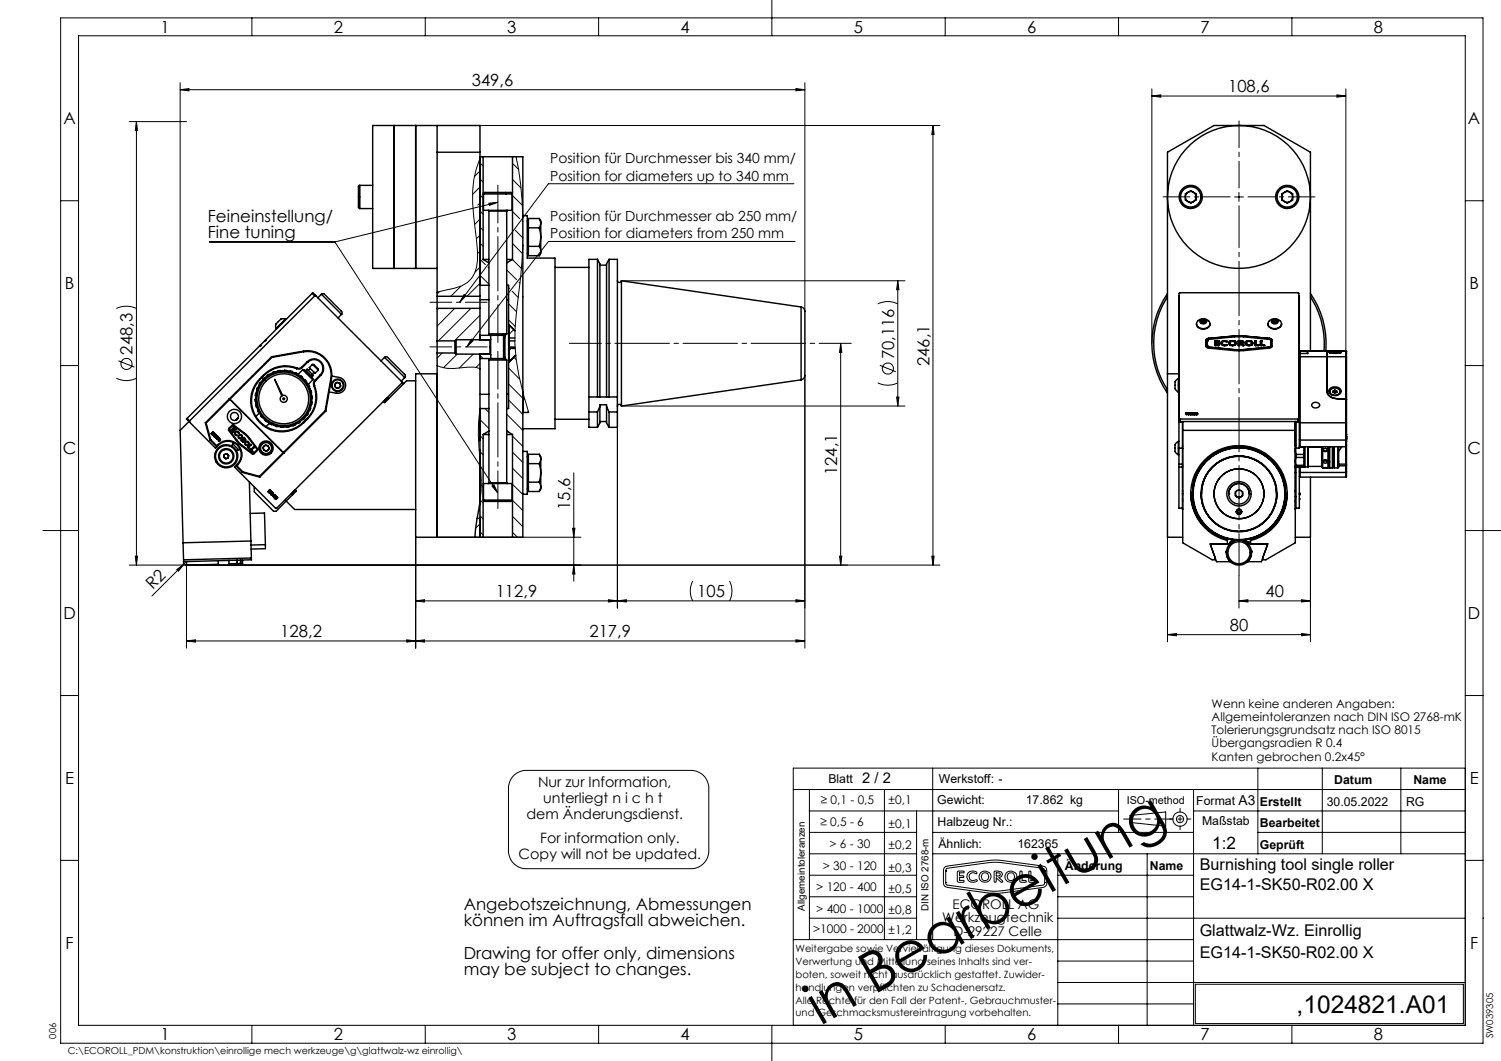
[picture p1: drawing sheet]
<svg xmlns="http://www.w3.org/2000/svg" width="420mm" height="297mm" viewBox="0 0 420 297" stroke-linecap="round" stroke-linejoin="round" font-family="sans-serif">
<g fill="none" stroke="#000" stroke-width=".28">
<path d="M17 5h398v287h-398zM22 10h388v277h-388zM70.5 5v5M119 5v5M167.5 5v5M216 0v10M264.5 5v5M313 5v5M361.5 5v5M36.2 34h16M38.2 34v124.2M38.2 34l.3 2.5h-.6z"/>
<path d="M50.4 25.1l2.5-.3v.6zM50.4 23.1v97.4M50.4 25.1h174.8M134.3 35.1h128.7M222.7 24.8l2.5 .3-2.5 .3zM225.2 23.1v64.1M261.1 35.1l.3 2.5h-.7zM261.1 35.1v123.1M322.3 26.9l2.5-.3v.6zM322.3 24.9v71.2M322.3 26.9h54.3M374.1 26.6l2.5 .3-2.5 .3z"/>
<path d="M376.6 24.9v75M17 56.2h5M134.3 47.9l-1.6 1.5M134.3 45.6l.9 .9M134.3 50.1l.9 .9M134.3 54.6l.9 .9M134.3 59.1l.9 .9M134.3 56.8l-.6 .6M134.3 52.3l-2.1 2.1M134.5 43.9a29.6 29.6 0 0 0-2 16.5 91.9 91.9 0 0 1 1.1 12.5 7.6 7.6 0 0 1-6.6 7.8l-4.7 1.1M136.8 56.9l2.5-.3-2.4 .9zM139.3 56.6l-45.6 11.1"/>
<path d="M143.4 45.8l1.7 1.6M143.4 50.2l2.4 2.4M143.4 54.7l2.8 2.8M143.4 59.2l2 2M144.4 43.9a86.8 86.8 0 0 1 1.9 16.9M222.1 51.4h-68.6l-24.9 33.2M345.4 55.1h2.5M346.7 53.9v2.5M410 56.2h5M58.6 67.7h35.1M93.7 67.7l45.6 70.3M134.3 63.6l.9 .8"/>
<path d="M134.3 68l.9 .9M134.3 72.6l1.5 1.5M134.3 79.3l-3.6 3.6M134.3 74.8l-1.3 1.3M134.3 70.3l-.7 .7M134.3 65.8l-1 1M134.3 61.3l-1.5 1.5M134.6 77.4l2.2 2.1M136.6 74.8l.2 .2M141.8 75.6l2.7 2.7M143.4 72.6l2.5 2.6M143.4 68.2l2.8 2.8"/>
<path d="M143.4 63.7l.1 .1M144.2 64.5l2.1 2.1M145.2 79l.3 .3M146.1 61.9l.2 .2M146.3 68.6l-1.1 12.6a85.8 85.8 0 0 0-.8 19.1 104 104 0 0 0 3.5 15.2M173.9 78.6h79.3M222.5 67.6h-69l-22.9 29.5M251.2 78.6l.3 2.5h-.6zM251.2 78.6v35.1M32.6 86.4a6.5 6.5 0 0 1 5.6 0M122.8 86.3l-.5 .5M123 81.6l-.7 .7"/>
<path d="M123.7 98.8l-1.4 1.5M127.2 86.3l-4.9 5M127.9 99.1l-3.8 3.8M129 80.1l-2.8 2.8M129.9 82.4l.5 .4-1.8 1.8zM131.8 86.3l-9.1 9.1M131.9 95l.5 .4-1.8 1.7zM132.4 99.1l-3.9 3.9M134.3 88.3l-7.2 7.1M134.3 95l.1 .1M134.3 99.5l.9 .9M142.3 85.1l2.2 2.2"/>
<path d="M142.3 89.5l1.9 1.9M142.3 80.5l.3 .3M143 97.5l-.6 .6M143.3 81.5l1.7 1.8M143.8 100l.6 .6M143.8 92.2l-1.4 1.4M235.2 96.1l.3 2.5h-.6zM235.2 96.1v62.1M245.6 85.1a6.2 6.2 0 0 1 5.6 0M17 102.3h5M32.6 105.9a6.2 6.2 0 0 0 5.6 0M33.2 101l4.4 1.8"/>
<path d="M64.9 112.3v.1M84.9 117.5l-1 .7M122.3 102.3a10.8 10.8 0 0 0 6.6 .7 8.6 8.6 0 0 1 5.4 .3M134.3 114.4a54.4 54.4 0 0 0 0 14.1 52.3 52.3 0 0 1 0 12.1M134.3 117.4l2.5 2.5M134.3 119.7l-.5 .5M134.3 115.2l-.1 .1M134.3 101.7l-1.1 1.1M135.7 114.4l1.1 1.1M141.8 116l4.5 4.5M142.3 103l3.1 3.1M142.3 107.5l4 4"/>
<path d="M142.3 112l4 4M146.8 111.7l-.5 .5M147.8 115.1l-.3 .4M172.8 111.1v59.1M173.9 113.7h79.3M225.2 105.1v76.3M245.6 107.2a6.2 6.2 0 0 0 5.6 0M246.2 102.3l4.4 1.8M250.9 111.2h.6l-.3 2.5zM410 102.3h5M61.2 123l.5-.1a.44 .44 0 0 1-.1 .5 .44 .44 0 0 1-.5 .1M134.3 122l.9 .8"/>
<path d="M134.3 126.4l.9 .9M134.4 140l.8 .8M134.7 135.8l.5 .5M137.7 136.1l.5-.4 1.1 2.3zM141.8 120.5l.5 .4M143.4 131.1l2.9 2.8M143.4 122.1l2.9 2.9M143.4 126.6l2.9 2.9M143.4 135.6l2.9 2.8M160.5 132.4v30.3M12 148.5h10M37.9 155.7h.6l-.3 2.5z"/>
<path d="M49.5 159.5l2-1.6-1.6 2zM51.5 157.9l-9 8.9M52.2 158.2v23.2M52.2 157.2l-.7 .7M116.3 150.4v31M122.3 150.4h40.3M134.3 144.4l.9 .9M134.3 148.9l.9 .9M134.3 146.6l-1.2 1.2M143.4 149l1.4 1.4M143.4 140l2.9 2.9M143.4 144.5l2.9 2.9"/>
<path d="M160.2 147.9h.7l-.4 2.5zM160.5 158.2l.4 2.5h-.7zM234.9 155.7h.6l-.3 2.5zM260.7 155.7h.7l-.3 2.5zM263 158.2h-226.8M326.7 150.4v29.3M366.7 150.4v29.3M410 148.5h10M52.2 179.4l2.5-.3v.6zM52.2 179.4h173M113.8 179.1l2.5 .3-2.5 .3zM116.3 179.4l2.5-.3v.6z"/>
<path d="M116.3 168.2l2.5-.3v.6zM170.3 167.9l2.5 .3-2.5 .3zM172.8 168.2l2.5-.3v.6zM193.8 162.7a6.1 6.1 0 0 0 0 5.5M204.2 162.7a6.1 6.1 0 0 1 0 5.5M222.7 179.1l2.5 .3-2.5 .3zM222.7 167.9l2.5 .3-2.5 .3zM225.2 168.2h-108.9M326.7 177.7l2.5-.4v.7zM326.7 177.7h40M346.7 168.2l2.5-.3v.6zM346.7 161.1v9.1"/>
<path d="M346.7 168.2h20M364.2 177.3l2.5 .4-2.5 .3zM364.2 167.9l2.5 .3-2.5 .3zM17 194.7h5M410 194.7h5M143.8 217.1l1.9-1.2 1.3-.3h46.3a5 5 0 0 1 5 5.1v17.5a5 5 0 0 1-5 5h-46a5 5 0 0 1-5-5v-17.9l.4-1.6zM261 215v48M352 215v24M370 215v24M392 215v24M410 215h-188v72M222 221h188"/>
<path d="M226.4 227h86.6M226.5 221v42M226.5 233h30M226.5 239h30M247.5 221v42M256.5 227v36M261 233h73M261 239h149.1M296 239v48M313 221v12M316.2 228.3l10-1v4l-10-1.1zM321 239v48"/>
<path d="M334 227h75.9M334 221v66M352 233h58.1M17 240.8h5M226.5 257h30M226.5 245h30M226.5 251h30M264.2 242.8l.9-.4 13.3-1.7 13.4 1.7 .7 .3 .3 .4 .1 3.9a1.21 1.21 0 0 1-1.1 1.4l-13.4 1.7-13.3-1.7-.7-.3-.3-.4-.1-3.9zM264.6 243.8a.63 .63 0 0 1 .7-.8l13.1-1.6 13.3 1.6a.63 .63 0 0 1 .6 .8M264.6 247l.2 .6 .5 .2 13.1 1.7 13.6-1.7 .3-.8M264.6 243.8h.1M264.6 247h.1"/>
<path d="M264.6 243.8v3.2M268 243.9h1.8l-.1 .4h-1.2v.8h.9l.3 .3-.1 .2h-1.1v.8h1l.3 .2-.1 .3-1.8-.1zM271.2 244.1a1.37 1.37 0 0 1 2.2 .3l-.2 .2a1.29 1.29 0 0 0-2.1 .8l.3 .8a1.61 1.61 0 0 0 1.9 .1l.2 .2a1.8 1.8 0 0 1-2.5 0l-.5-1 .3-1zM274.4 244.3l.6-.4 .8-.1 1.1 .5a1.67 1.67 0 0 1-.8 2.6 1.67 1.67 0 0 1-2.2-1.7zM278.2 243.9l1.1-.1 .9 .3 .3 .6-.3 .7-.7 .2 1 1v.3h-.5l-1.2-1.2-.1 1.2h-.5zM278.8 244.3l.9 .1 .2 .4-.1 .2-1 .2zM285.5 243.9l.2-.1 .3 .3v2.3h.9l.3 .3-.1 .2-1.7-.1zM288 243.9l.2-.1 .3 .3v2.3h.9l.2 .2v.3l-1.7-.1zM292.3 247h.1M292.3 243.8h.1M292.3 243.8v3.2M296 257h114"/>
<path d="M296 245h38M296 251h38M410 240.8h5M415 257h.1M222 263h112M296 269h38M296 275h114M334.5 275.5h75v11h-75zM70.5 287v5M119 287v5M167.5 287v5M216 287v10"/>
<path d="M264.5 287v5M296 281h38M313 287v5M361.5 287v5"/>
<circle cx="35.4" cy="101.9" r="1.56"/>
<circle cx="248.4" cy="103.2" r="1.56"/>
<circle cx="330.2" cy="229.3" r="1.01"/>
<circle cx="330.2" cy="229.3" r="2"/>
<circle cx="275.6" cy="245.4" r="1.11"/>
<circle cx="282.9" cy="245.4" r="1.11"/>
<circle cx="282.9" cy="245.4" r="1.67"/>
</g>
<path d="M136.3 84.6h-16M136.3 97.1h-16" fill="none" stroke="#000" stroke-width=".28" stroke-dasharray="15.2 1.3 1.3 1.3" stroke-dashoffset="9.1"/>
<path d="M139.3 51.9v44M139.3 142.4v-44" fill="none" stroke="#000" stroke-width=".28" stroke-dasharray="15.2 1.3 1.3 1.3" stroke-dashoffset="4.7"/>
<path d="M344.2 55.1h-18.7M346.7 52.6v-18.7M349.2 55.1h18.8" fill="none" stroke="#000" stroke-width=".28" stroke-dasharray="15.2 1.3 1.3 1.3" stroke-dashoffset="7.8"/>
<path d="M346.7 57.6v103.5" fill="none" stroke="#000" stroke-width=".28" stroke-dasharray="15.2 1.3 1.3 1.3" stroke-dashoffset="3.5"/>
<path d="M314.4 229.3h13.6" fill="none" stroke="#000" stroke-width=".28" stroke-dasharray="15.2 1.3 1.3 1.3" stroke-dashoffset="10.3"/>
<path d="M327.2 229.3h6M330.2 232.3v-6" fill="none" stroke="#000" stroke-width=".28" stroke-dasharray="15.2 1.3 1.3 1.3" stroke-dashoffset="14.1"/>
<path d="M238.2 96.1h-78.9" fill="none" stroke="#000" stroke-width=".28" stroke-dasharray="15.2 1.3 1.3 1.3" stroke-dashoffset="6.3"/>
<g fill="#000">
<path d="M49.5 159.5l2-1.6-1.6 2z"/>
<path d="M50.4 25.1l2.5-.3v.6zM222.7 24.8l2.5 .3-2.5 .3z"/>
<path d="M322.3 26.9l2.5-.3v.6zM374.1 26.6l2.5 .3-2.5 .3z"/>
<path d="M136.8 56.9l2.5-.3-2.4 .9zM137.7 136.1l.5-.4 1.1 2.3z"/>
<path d="M131.9 95l.5 .4-1.8 1.7zM129.9 82.4l.5 .4-1.8 1.8z"/>
<path d="M235.2 96.1l.3 2.5h-.6zM234.9 155.7h.6l-.3 2.5z"/>
<path d="M37.9 155.7h.6l-.3 2.5zM38.2 34l.3 2.5h-.6z"/>
<path d="M160.2 147.9h.7l-.4 2.5zM160.5 158.2l.4 2.5h-.7zM261.1 35.1l.3 2.5h-.7zM260.7 155.7h.7l-.3 2.5zM251.2 78.6l.3 2.5h-.6zM250.9 111.2h.6l-.3 2.5z"/>
<path d="M52.2 179.4l2.5-.3v.6zM113.8 179.1l2.5 .3-2.5 .3zM116.3 179.4l2.5-.3v.6zM222.7 179.1l2.5 .3-2.5 .3zM346.7 168.2l2.5-.3v.6zM364.2 167.9l2.5 .3-2.5 .3z"/>
<path d="M170.3 167.9l2.5 .3-2.5 .3zM116.3 168.2l2.5-.3v.6z"/>
<path d="M172.8 168.2l2.5-.3v.6zM222.7 167.9l2.5 .3-2.5 .3z"/>
<path d="M326.7 177.7l2.5-.4v.7zM364.2 177.3l2.5 .4-2.5 .3z"/>
</g>
<g fill="none" stroke="#000" stroke-width=".4">
<path d="M110.3 35.1v40M116.3 35.1v40M122.3 35.1v47.8M100.7 51.9l-.4 .3v5.9l.4 .3M100.7 51.9v6.5M100.7 58.4h3.6M100.7 51.9h3.6M122.3 42.6h12M134.3 43.9h.9M135.2 43.9h8.2M135.2 43.9v28.7M135.3 54.3l.3-.4h7.4l.3 .4"/>
<path d="M135.3 54.3v4.6h8v-4.6M135.3 54.3h8M136.6 58.9l.2 .2M136.8 59.1h5M136.8 59.1v34.3M141.8 59.1v34.3M142 58.9l-.2 .2M143.4 43.9h2.9v106.5h-2.9M143.4 43.9v28.7M331.7 54.3l1.5-.9 1.5 .9v1.7l-1.5 .9-1.5-.9zM358.7 54.3l1.5-.9 1.5 .9v1.7l-1.5 .9-1.5-.9zM122.3 75.1h-18v-40h30v47.8"/>
<path d="M134.3 79.9h2.5M135.2 72.6h1.6M135.2 72.6l1.6 1M141.8 72.6h1.6M141.8 79.9h.5v10.9M143.4 72.6l-1.6 1M146.3 60.4h1.2v11.8h7.8v47.8h-9M147.5 61.9h.3M147.5 70.9h.3M147.8 63.8h3.1M147.8 69h3.1M150.9 63.8l.4 2.6"/>
<path d="M150.9 69l.4 1.3M150.9 61.2l.4 1.3M150.9 61.2l.4 .7v.6M150.9 61.2h-3.1v10.4h3.1M151.3 66.4l-.4 2.6M151.3 62.5l-.4 1.3M151.3 62.5v3.9M151.3 66.4v3.9M151.3 70.3l-.4 1.3M151.3 70.3v.6l-.4 .7M155.3 74.9h9.5M167.2 72.6h-2.4v38.5"/>
<path d="M167.2 72.6v38.5M167.2 72.6a3 3 0 0 1 .7 2.8v35.7M167.9 74.2h1.8M170.4 72.6a2.9 2.9 0 0 0-.7 2.8v35.7M170.4 72.6v38.5M170.4 72.6h2.4v38.5M172.8 78.5a.57 .57 0 0 0 .5 .6 .57 .57 0 0 0 .6-.5M173.9 78.6v35.1M173.9 78.6l50.3 7.3M72.7 96.8h.1M74.1 95.4h.1M76 99.9l.1 .1"/>
<path d="M76 99.9l-18.5 18.5M77.2 92l.1 .1M79.9 89.3l-.3-.1a2.6 2.6 0 0 0-2.5 2l.1 .8M79.9 89.3l-2.7 2.7M79.9 89.3l.1 .1M84.9 98.3a6.7 6.7 0 0 1 7.8 7.8M84.9 98.3l.1 .2M84.9 98.3l-8.9 1.6M85 98.5a6.6 6.6 0 0 1 7.6 7.5M85 98.5l-8.9 1.5M87.3 82.1l.8 .7h.3M88.2 82.7l-37.8 37.8 .8 31.4"/>
<path d="M89.9 82.4l.6-.2 .3 .2 4 4a1.39 1.39 0 0 1 .9 1.3l-.1 .3M89.9 82.4l5.7 5.6M89.9 82.4l-1 1M95.6 88l-1 1M122.3 95.4v3.4M122.3 82.9v3.4M122.3 95.4h5.1M122.3 86.3v9.1M122.3 98.8v51.6M122.3 98.8h5.1M122.3 82.9h12M122.3 86.3h12"/>
<path d="M127.6 95.1l-.3 .4v3.3l.3 .3M127.6 95.1v4M127.6 95.1h9.6M127.6 99.1h9.5M134.3 82.9v3.4M134.3 93.9h2.9M134.3 99.2h2.9M134.3 86.3v8.8M134.3 99.1v51.3M134.3 83.9h2.5M136.8 93.4h5M136.8 93.4l.4 .5"/>
<path d="M137.1 99.1l.2 .2M137.3 94.9l-.2 .2v4M137.3 93.9v6.5M140.9 93.9l.4 .3v5.8l-.3 .4zM141.8 93.4l-.4 .5h-4.2M141.8 83.9h.5M142.3 90.8v10.7M142.3 90.8l1.8 1.8-1.3-1.3h-.4v9.7h.4l1.5-1.5-2 2M142.4 97.5h1.7M142.4 94.6h1.7M142.4 97.2h1.7M142.4 95.4h1.7"/>
<path d="M224.2 85.9a1.53 1.53 0 0 1 1 2.1v16.3a1.57 1.57 0 0 1-1 2M224.2 85.9v20.4M326.7 83.1a24 24 0 0 0 0 26M326.7 82.2a24.4 24.4 0 0 0 0 27.9M329.9 82.8h.1M334.8 90.7a1.98 1.98 0 0 0 1.9 1.5 1.98 1.98 0 0 0 1.9-1.4v-.1M335.4 89.6a2.03 2.03 0 0 1 3.2 1.1 2.02 2.02 0 0 1-1.9 1.3 2.02 2.02 0 0 1-1.9-1.3zM335.8 89.7a.95 .95 0 0 1 1.1-.4 .95 .95 0 0 1 .7 1 .95 .95 0 0 1-1.1 .4 .95 .95 0 0 1-.7-1zM336.1 89.7l.6-.2 .6 .2v.6l-.6 .2-.6-.2zM336.1 90.3l.6-.3 .6 .3M336.7 90l-.6 .2M336.7 90l.6 .2"/>
<path d="M336.7 89.5v.5M337.8 95.4l.1-.3 .3-.1 7.9-.7 9 .7 .5 .4-.1 1.7M337.8 95.4h.1M337.8 96.8l.1 .3M337.8 96.8h.1M337.8 95.4v1.5M337.9 97.1l.3 .1M337.9 97.1h.1M338.2 94.8l-.6 .1-.2 .3v1.8l.5 .4 8.8 .8 8.8-.8 .4-.4 .1-1.6-.2-.5-.6-.1M338.2 94.8l-.6 .2-.2 .4M338.2 97.2l7.2 .7M338.2 97.2h.1"/>
<path d="M340.1 95.4l-.2 .1v1.2h1.2M340.1 95.4l-.2 .1M340.1 95.4h.9M340.1 95.4h.1M340.3 96.6h.7M340.9 96l.1 .2h-.7v.4h.7M340.9 96l.2 .1M340.9 96h.1M341 95.4h.1l-.1 .2h-.7v.4h.6M341 96.6l.1 .1M341 95.4l.1 .1M341 95.4h.1"/>
<path d="M341 96.6h.1M341.8 95.7a1.24 1.24 0 0 1 1.6-.1l-.3 .1a.6 .6 0 0 0-.8 0 .6 .6 0 0 0 0 .8l1.2 .1a1.3 1.3 0 0 1-1.9-.5zM342 96.2l.3 .4 .8-.1M343.1 96.5l.4 .1M343.1 96.5h.1M343.4 95.7v-.1a1.25 1.25 0 0 0-1.8 .6M344.1 95.6a1.64 1.64 0 0 1 1.6 0M344.1 95.6l-.2 .2a.65 .65 0 0 0 .5 .9 .95 .95 0 0 0 1 .1 .95 .95 0 0 0 .5-1l-.2-.2M344.1 95.6l-.3 .5M344.1 95.6h.1M344.2 96.2l.3 .4h.4M344.3 95.7a.6 .6 0 0 1 .9-.1 .6 .6 0 0 1 .1 .9 .61 .61 0 0 1-.8 0 .61 .61 0 0 1-.2-.8z"/>
<path d="M344.9 96.6h.1M345.3 94l-7.1 .8M345.4 97.9l1.3 .1M345.4 97.9h1.3M345.4 97.9h.1M345.5 96.1l-.1 .3-.5 .2M345.7 95.6l.2 .3M345.7 95.6h.1M345.9 96.1l.1 .1M346.7 94h1.4M346.7 94h-1.4M346.7 94h.1"/>
<path d="M346.7 97.9v.1M346.7 95.4l-.2 .1v1.3l.4-.1v-.5l.9 .6 .3-.1-.1-.1M346.7 95.4l-.2 .1M346.7 95.4h.5M346.7 95.4h.1M346.9 96h.3M347.2 95.4l.6 .1 .2 .3-.2 .3-.5 .1M347.2 95.4l.6 .1 .2 .3M347.2 95.4h.1M347.2 96h.1M347.3 96.2l.7 .4M347.3 96.2h.1"/>
<path d="M347.6 95.8h.1M347.6 95.8l-.4 .2M347.6 95.8l-.7-.2v.4h.3M348 97.9l-1.3 .1M348 96.6l.1 .1M348 96.6h.1M348 97.9h.1M348.1 94l7.1 .8M348.7 95.6l-.2 .2a.65 .65 0 0 0 .5 .9 .95 .95 0 0 0 1.1 .1 .95 .95 0 0 0 .4-1l-.2-.2M348.7 95.6a1.64 1.64 0 0 1 1.6 0M348.7 95.6l-.3 .5M348.7 95.6h.1"/>
<path d="M348.8 96.2l.3 .4h.4M349 95.7a.6 .6 0 0 1 .9-.1 .6 .6 0 0 1 0 .9 .61 .61 0 0 1-.8 0 .61 .61 0 0 1-.1-.8zM349.5 96.6h.1M350.2 96.1l-.2 .3-.5 .2M350.3 95.6l.2 .3M350.3 95.6h.1M350.6 96.1v.1M351.3 95.4h.2v1.2h.6M351.3 95.4l-.2 .1v1.2h1.2M351.3 95.4l-.2 .1M351.3 95.4l.2 .1M351.3 95.4h.1"/>
<path d="M351.5 96.6h.6M352.1 96.6l.2 .1M352.1 96.6h.1M352.9 95.4h.2v1.2h.6M352.9 95.4l-.2 .1v1.2h1.2M352.9 95.4l-.2 .1M352.9 95.4l.2 .1M352.9 95.4h.1M353.1 96.6h.6M353.7 96.6l.2 .1M353.7 96.6h.1M354.8 90.7a1.98 1.98 0 0 0 1.9 1.5 1.98 1.98 0 0 0 1.9-1.4v-.1"/>
<path d="M355.1 89.9a2.05 2.05 0 0 1 3.5 .8 2.02 2.02 0 0 1-1.9 1.3 2.02 2.02 0 0 1-1.9-1.3zM355.1 97.2l-7.1 .7M355.1 97.2h.1M355.2 94.8l.6 .2 .2 .4M355.5 97.1l-.4 .1M355.5 97.1h.1M355.6 96.8l-.1 .3M356 89.5a.82 .82 0 0 1 1.2-.2 .82 .82 0 0 1 .2 1.2l-.7 .2a.74 .74 0 0 1-.9-1zM356.1 89.7l.6-.2 .6 .2v.6l-.6 .2-.6-.2zM356.1 90.3l.6-.3 .6 .3M356.7 90l-.6 .2M356.7 90l.6 .2"/>
<path d="M356.7 89.5v.5M363.4 82.8h.2v42.6h-1v-7.4M363.7 98.3h.1M363.7 98.3h2.1M363.7 98.3l.1 26.8-.2-.3M363.8 98.2h.1M363.8 98.2h12.8M363.8 98.2l-.2 .2M365.8 98.3h.1M365.8 98.3v.1M365.8 98.4v.6M365.9 98.3h-.1"/>
<path d="M365.9 98.3h10.7l.2 .2M365.9 98.3v.7h-2.1l-.2 .1M365.9 98.3l-.1 .1M366.7 83.1a23.6 23.6 0 0 1 3.8 15.1M366.7 82.2a24.2 24.2 0 0 1 4.3 16M366.7 98.2v-55.6l-13-7.5h-14l-13 7.5v107.8h4.2M371.3 99.1h.1M371.3 99h.1M371.3 98.2v11.7M371.8 98.6a5.4 5.4 0 0 1 3.5 0 5 5 0 0 1-3.5 0zM372.1 98.8h.1M372.1 98.8a3.9 3.9 0 0 1 2.9 0h-.1"/>
<path d="M373.5 98.7h.6l-.6 .1M373.5 98.7h-.5l.5 .1M373.5 98.7v.1M375 98.8h.1M376.6 98.2l.2 .2v26.4M376.6 98.2v26.9M52.4 117.1l.7 .7v.4l7.2 7.2 .3-.3M57.5 118.4l1.3 4.8M57.5 118.4h.2M57.7 118.4l1.2 4.7M64 119.9l1.3-1 3 2.3 1 .9 2.8 3.5-.1 .5-.9 .9-.4 .1-3-2.2-1.2-1.1-2.5-3.3zM64.2 111.7l15.2 15.1-15.1-15"/>
<path d="M65.1 119.2h.2l3.1 2.3 1.1 1.1 2.4 3.1-1 1.2h-.2l-4.1-3.3-2.5-3.3zM65.4 119.6l.6 .7-.5-.4-.3 .2 .4 .4-.1 .1-.4-.4-.3 .3 .5 .4-.1 .2-.6-.7zM66.5 117.3l-.2 .2M66.7 116.9l-.8 .7M72.6 115.6l-1 1M72.7 106a8.7 8.7 0 0 0 0 12.3 8.7 8.7 0 0 0 12.3 0M72.7 106l.1 .1M72.8 106.1a8.5 8.5 0 0 0 .1 12.1 8.5 8.5 0 0 0 12 0M73.8 104.9l-1.1 1.1M73.8 104.9l.1 .2M73.9 105.1l-1.1 1M75.4 118.5l-1 .9"/>
<path d="M76.1 100l-18.4 18.4M76.9 106.2l2.2 4.5-.3 .1zM83 103.2a8.5 8.5 0 0 0-9.1 1.9M83.1 103a8.7 8.7 0 0 0-9.3 1.9M83.1 103l-.1 .2M84.5 102.7a1.17 1.17 0 0 1-1.4 .3M84.5 102.7l.1 .2M84.6 102.9a1.36 1.36 0 0 1-1.6 .3M84.7 103.5l2.8 2.8M84.7 103.5h.4l1 1 1.4 1.5v.3M84.7 103.5l-1.3 1.3M84.9 117.5l1.2-1.5 .8-1.5 .4-1.7 .1-1.7-.3-1.6-.6-1.6-1-1.4-1.2-1.2-1.2-.8-1.4-.5-1.8-.4-1.7 .1-1.5 .4-1.9 1-1.2 1-1 1.3-.7 1.3-.4 1.7-.1 1.9 .3 1.5 .5 1.5 .9 1.3 1.2 1.2 1.4 1 1.7 .6 1.3 .2h1.7l1.8-.4 1.7-1"/>
<path d="M84.9 118.2l.1 .1M85.8 103.9l-.2 .1M85.9 103.3l1.8 1.8-.4 .3-1.7-1.7zM85.9 117.1l.2 .2M85.9 117.1l-1 1.1M86 101.2a2.69 2.69 0 0 1 3.8 0 2.69 2.69 0 0 1 0 3.9M86 101.2l-1.5 1.5M86 101.2l.1 .2M86.1 117.3l-1.1 1M86.1 101.4a2.49 2.49 0 0 1 3.5 0 2.49 2.49 0 0 1 0 3.5M86.1 101.4l-1.5 1.5M86.8 103.1l-.5 .6"/>
<path d="M87.2 105.3l-.2 .1M87.4 102l-.9 .9 1.6 1.6 .9-.9M87.4 102l1.6 1.6M87.4 102l.4 .1 1.2 1.2v.3M87.5 106.3l-1.3 1.4M87.8 108a8.5 8.5 0 0 1-1.9 9.1M87.9 104.2l-.6 .5M88 107.9a8.7 8.7 0 0 1-1.9 9.4M88 107.9l-.2 .1M88.2 106.4a1.36 1.36 0 0 0-.4 1.6M88.2 106.4l.1 .2M88.3 106.6a1.2 1.2 0 0 0-.3 1.3"/>
<path d="M89.6 104.9l.2 .2M89.6 104.9l-1.4 1.5M89.8 105.1l-1.5 1.5M91 115l.2 .1M91 115l-18.4 18.3M91.2 115.1l-18.5 18.5M92.6 106l-1.6 9M92.6 106l.1 .1M92.7 106.1l-1.5 9M92.9 105.3l2 .4a2.24 2.24 0 0 1 1.8 2.5 2.24 2.24 0 0 1-2.6 1.9l-2-.4M93.6 107.6l.7-.6 .8 .2 .2 .9-.6 .6-.8-.2zM107.6 100l.6-.1 .5 .4 4.6 4.5 .2 .5-.2 .4"/>
<path d="M107.6 100l5.7 5.7M107.6 100l-1 1M107.7 112l.1 .2M108 111.7l.2 .1M108.4 111.3l.3 .4M108.5 111.5l-1 1M112.4 106.9l-24.9-25-35.3 35.4 .7 .7M112.4 106.9v.3l-35 35h-.3l-11.5-11.5 .8-.8M112.4 106.9l.6 .5M113.3 105.7l-1 1M116.3 106.6h-2.6l-6 6.1-.4-.3M122.3 104.6h-6v45.8h18.9"/>
<path d="M134.3 100.4h2.9M134.3 114.4h2.5M134.3 110.4h2.5M136.8 100.8h5M136.8 100.8v34.4M137.2 100.4h3.3a1 1 0 0 1 1.3 .4M137.2 100.4l-.4 .4M141.8 100.8v34.4M141.8 110.4h.5M142.3 101.5v12.9h-.5M146.3 115.5h1.6M155.3 117.4h9.5"/>
<path d="M164.8 111.1v4.2M164.8 115.3v4.3h2.4M164.8 111.1h2.4M164.8 115.3h2.4M167.2 111.1h.7M167.2 115.3v4.3M167.9 113.8l-.7 1.5M167.9 113.8v3.8a2.22 2.22 0 0 1-.7 2M167.9 111.1h1.8M167.9 118h1.8M167.9 113.8v-.5h1.8v.5M169.7 111.1h.7"/>
<path d="M169.7 113.8l.7 1.5M169.7 113.8v3.8a2.15 2.15 0 0 0 .7 2M170.4 115.3v4.3M170.4 111.1h2.4M170.4 115.3h2.4M172.8 115.3v4.3h-2.4M172.8 111.1v4.2M173.9 113.7a.57 .57 0 0 0-.6-.5 .57 .57 0 0 0-.5 .5M224.2 106.3l-50.3 7.4M326.7 104.6h3.2M329.7 106l-.3 .1a2.47 2.47 0 0 0-.4 3.1l.7 .5M329.7 106v3.7"/>
<path d="M329.7 109.7h.2M329.7 106h.2M329.9 117.8h.1M329.9 118.2h1M329.9 117.1l.3 .2M329.9 117.8l.3 .2M330.2 118h33M330.2 117.3h33M330.2 117.3v.7M330.9 118v7.4M330.9 118v33.9l8.3 4.8h.8v-.5l-1.4-4h5.6M331.9 115.6h.1"/>
<path d="M331.9 115.5l.1 .6-.1-.5M332.3 116h.1M332.4 115.9l.1 .1M332.4 115.9l.1 .2M332.4 116l.1 .1M332.4 115.9v.1M332.5 115.5v.3M332.5 115.7h.1M332.5 115.5h.3M332.5 115.5v.1M332.5 115.6v.1M332.5 115.8l.2 .1"/>
<path d="M332.5 116v.1M332.6 115.7l.2 .2M332.6 115.7h.1M332.7 115.9l-.2 .1M332.7 115.9h.1M332.8 115.9l-.3 .2M332.8 115.5v.1M332.9 116h.1M333 115.9l.1 .1M333 115.9l.1 .2M333 116l.1 .1M333 115.9v.1"/>
<path d="M333 115.5v.3h.1M333 115.5h.3M333 115.5v.1M333.1 115.7h.1M333.1 115.6v.1M333.1 116v.1M333.1 115.8l.2 .1M333.1 115.7l.3 .2M333.3 115.9l-.2 .1M333.3 115.9h.1M333.3 115.5v.1M333.4 115.9l-.3 .2"/>
<path d="M333.6 116l.3 .1h-.5M333.6 116h.1M333.7 115.6l.2 .1M333.7 115.5l.2 .2M333.7 115.5l-.2 .2M333.7 115.6l-.2 .1M333.7 115.8l-.3 .3M333.7 115.5v.1M333.7 115.8v.1M333.7 115.9l-.2 .2M333.9 115.7l-.2 .1M333.9 115.7l-.2 .2"/>
<path d="M333.9 115.7h.1M333.9 115.7l-.3 .3M334.1 115.9l.2 .2M334.1 115.9l.2 .1M334.1 115.6l.2 .2M334.1 115.6l.2 .1M334.1 115.6h.3M334.2 115.8l-.2 .1 .3 .2M334.2 115.8l-.2 .2M334.3 116v.1M334.3 115.5l.2 .1-.1 .2M334.3 115.5l-.3 .1 .2 .2"/>
<path d="M334.3 115.6l-.3 .1M334.3 115.6l.2 .1M334.3 115.8l-.2 .1M334.3 115.8l.2 .1M334.3 115.5v.1M334.3 115.7v.1M334.4 115.8l.1 .1-.2 .2M334.4 115.8l.1 .2M334.4 115.6l-.1 .2M334.4 115.6l-.1 .1M334.5 115.9l-.2 .2M334.5 115.9l-.2 .1"/>
<path d="M334.6 116h.1M334.7 115.9v.1M334.7 115.9l.2 .2M334.7 116h.1M334.7 116h.2M334.7 116l.2 .1M334.8 115.8l.2 .1M334.8 115.7v.1M334.9 115.6h.1M334.9 115.5l.2 .1-.1 .2M334.9 115.5l-.2 .1M334.9 115.6h-.2"/>
<path d="M334.9 115.6h-.3M334.9 115.6l.2 .1M334.9 115.5v.1M334.9 116v.1M335 115.8h.1M335 115.6l-.2 .1M335 115.6l-.2 .2M335 115.9l-.1 .1M335 115.9l-.1 .2M335.1 115.8v.1M335.1 115.8h.1M335.1 115.9l-.2 .2"/>
<path d="M362.4 118v33.9l-8.2 4.8h-.9v-.5l1.5-4h-5.6M362.5 118v6.7M362.6 118.2h1M363.2 117.3v.7M363.4 117.8v-35.7l-.2-.2h-33l-.3 .2v43.3M363.4 117.1l-.2 .2M363.4 117.8l-.2 .2M363.4 117.8h.2M363.6 100l.2-.1h12.8l.2 .1M363.6 118.4h13.2M367.1 113.1a1.24 1.24 0 0 1 2.2 .3 1.21 1.21 0 0 1-1.2 .8 1.21 1.21 0 0 1-1.1-.8zM371.3 109.5a2.65 2.65 0 0 0 3 2.2"/>
<path d="M371.3 101.5h.1M371.3 100.6h.1M371.3 109.5a2.71 2.71 0 0 0 3 2.1M372 108.9a1.94 1.94 0 0 1 3.3 .6 1.82 1.82 0 0 1-1.8 1.2 1.82 1.82 0 0 1-1.7-1.4zM372.1 109.6v.1M372.3 109.1a1.61 1.61 0 0 1 2.7 .5 1.56 1.56 0 0 1-1.4 1 1.56 1.56 0 0 1-1.5-.8zM373 109.8l.5 .2 .6-.2M373.1 109.9l.4-.2 .5 .2M373.5 109.2l.6 .2v.4M373.5 109.2l-.5 .2v.4M373.5 109.2v.4M373.5 109.6l-.5 .3"/>
<path d="M373.5 109.6l.5 .3M374.3 111.7l2.5 .1M374.3 111.6v.1M375 109.6v.1M58.8 123.2l1.8 1.9M58.9 123.1l1.7 1.7M58.9 123.1l-.1 .1M59.5 120.8l.2 .1-.6 .6 .5-.6zM59.9 121.1l.3 .4-.8 .2 .7-.2zM60 121.8l.5-.1a.44 .44 0 0 1-.1 .4 .44 .44 0 0 1-.5 .1zM60.3 122.3l.4-.3a.36 .36 0 0 1 0 .5 .36 .36 0 0 1-.4 .1zM60.6 124.8v.3"/>
<path d="M60.9 122.6a.25 .25 0 0 1 .3-.2 .25 .25 0 0 1 .1 .3 .25 .25 0 0 1-.2 .2h-.5h.4zM61 124.5a4 4 0 0 1 5.6 0 4 4 0 0 1 0 5.6M61 124.5l-.4 .3M61 124.5l.1 .1M61.1 124.6a3.8 3.8 0 0 1 5.3 0 3.8 3.8 0 0 1 0 5.3M61.1 124.6l-.5 .5M61.2 123l-.1 .5M62.8 127.2l.6-.2 .6 .5-.1 .7-.7 .2-.6-.4zM65.1 124.2l1.7 1.7M65.1 124.2l-.2 .7M65.4 123.9l-.3 .3M65.8 120.9a.55 .55 0 0 1 .7-.2 .55 .55 0 0 1 .3 .6 .48 .48 0 0 0-.5-.4 .48 .48 0 0 0-.4 .4 .48 .48 0 0 0 .4 .5l-.2 .1a.63 .63 0 0 1-.3-1z"/>
<path d="M66.3 130.4l1.6 1.7M66.3 130.4h-.3l1.8 1.9M66.4 129.9l.2 .2M66.6 130.1l-.3 .3M66.8 125.9l-.7 .2M67.1 125.6l-.3 .3M67.8 132.3l4.9 1.3M67.9 132.1l4.7 1.2M67.9 132.1l-.1 .2M68.2 122.5l.5 .3a.35 .35 0 0 1 0 .5 .35 .35 0 0 1-.5 0l-.2 .6v-.7l-.4 .2-.1-.1zM68.3 122.7l.3 .3-.1 .2-.4-.2zM69.4 125.2l.9-.8-.7 .8 .3 .5z"/>
<path d="M69.8 134.9l.4 16.5M70.1 125.9l.8-.7h.2l-.7 .8 .3 .5zM71.2 136.3v1.4l5.4 5.4h.7l2.8-2.8M72.6 133.3l.1 .3M73.6 125.2l.6-.6 .9 .2 .2 .9-.6 .6-.9-.3zM75.4 137.8l.2 .3 .1-.3-.1-.1 .3-.2 .2 .2h-.4a.25 .25 0 0 1 .1 .3 .25 .25 0 0 1-.3 .1 .25 .25 0 0 1-.1-.3zM75.4 137.1l.2 .1-.6 .5zM76 138.1l.4-.1zM76.9 138.4l-.7 .2 .1 .4 .3-.1-.3-.3 .4-.1-.2 .3M76.9 138.5l-.4 .3M76.9 138.4v.1M77 139.4l.2 .3 .2-.2-.2-.2 .3-.2 .2 .2-.2-.1-.2 .1a.25 .25 0 0 1 .1 .4 .25 .25 0 0 1-.3 0 .25 .25 0 0 1-.1-.3z"/>
<path d="M77 138.7l.2 .1-.5 .5zM78.7 126.1h.1M81.5 138.1l.4 .4M81.9 137.8l.2 .2M82.2 137.4l.2 .2M82.6 137.1l.3 .3-2.8 2.9M82.8 137.3l-1.1 1M133.9 123.3h.4M134.1 125.9h.2M135.2 121.6h1.6M135.2 121.6v28.8M135.3 140l.3 .4h7.4l.3-.4"/>
<path d="M135.3 140v-4.6h8v4.6M135.3 140h8M136.8 135.2l-.2 .2M136.8 135.2h5M136.8 120.6l-1.6 1M141.8 135.2l.2 .2M141.8 121.6h1.6M141.8 120.6l1.6 1M143.4 121.6v28.8M146.3 126.4h1.2v12h-1.2M147.5 127.9h.3M147.5 136.9h.3"/>
<path d="M147.8 129.8h3.1M147.8 135h3.1M150.9 129.8l.4 2.6M150.9 135l.4 1.3M150.9 127.2l.4 1.3M150.9 127.2l.4 .7v.6M150.9 127.2h-3.1v10.4h3.1M151.3 132.4l-.4 2.6M151.3 128.5l-.4 1.3M151.3 128.5v3.9M151.3 132.4v3.9M151.3 136.3l-.4 1.3"/>
<path d="M151.3 136.3v.6l-.4 .7M329.7 123.5l-.3 .2a2.47 2.47 0 0 0-.4 3.1l.7 .5M329.7 123.5v3.8M329.7 127.3h.2M329.7 123.5h.2M329.9 125.4v4.5M329.9 129.9v12.3h1M329.9 125.4h1M329.9 129.9h1M329.9 130.7h1M330.9 125.4v4.5M330.9 130.4h.1"/>
<path d="M330.9 129.9v12.7M330.9 138.1h.1M330.9 138.2h.1M330.9 138.5h.1M330.9 139.7h.1M330.9 137.4h.1M330.9 125.5h.1M330.9 124.8h.1M330.9 120.5h31.5M333.2 138.1a13.4 13.4 0 0 0 10.2 13M333.7 138.2a13 13 0 0 1 13-13.2 13 13 0 0 1 13 13.2M336.1 138.2a10.6 10.6 0 0 0 10.6 10.6 10.6 10.6 0 0 0 10.6-10.6"/>
<path d="M336.2 138.2a10.5 10.5 0 0 1 10.5-10.5 10.5 10.5 0 0 1 10.5 10.5M343.8 138.2h.1M343.8 138.2a2.89 2.89 0 0 1 2.9-2.9 2.89 2.89 0 0 1 2.9 2.9M345.7 137.7l1-.6 1 .6v1.1l-1 .6-1-.6zM345.7 138.7l.5 .4M346 137.4l-.3 .9 .5 .8M346.2 139.1l.5 .1 .5-.1M346.2 139.1l.5 .2M346.4 137.2h.6M346.7 139.3v.1M347.2 139.1l-.5 .2M347.4 137.4l.3 .8-.5 .9"/>
<path d="M347.7 138.7l-.5 .4M349.6 138.2h.1M359.7 137.5a13 13 0 0 0-13.3-12.5 13 13 0 0 0-12.7 13.1M360.2 138.1a13.5 13.5 0 0 1-10.3 13M362.4 128.9l.1 .2M362.4 130.4h.1M362.4 137.4h.1M362.4 125.5h.1M362.4 124.8h.1M362.5 126.4l-.1 .1M362.5 126.1v3M362.5 129.1l.1 1.1"/>
<path d="M362.5 124.7v1.4M362.5 129.1v1.6M362.5 130.7l-.1 11.9M362.5 130.7h2.5M362.5 132.3h.1M362.5 126.1l.1 1.1M362.5 139h.1M362.5 139l.1 .1M362.6 125.3l-.1 .8M362.6 130.7v11.5M362.6 127.2v.9M362.6 128.1l-.1 1"/>
<path d="M362.6 130.2v.5M362.6 130.7h-.1M362.6 127.2h2.2M362.6 130.7h2.2M362.6 128.1h2.2M362.6 130.2h2.2M362.6 124.7h-.1M363.6 138.1h.1M363.6 138.2h.1M363.6 138.5h.1M363.6 139.7h.1M363.6 130.8v11.4h-1"/>
<path d="M363.6 123.1h13.2M363.6 132.1l.2 .2h12.8l.2-.2M363.6 133.3l.2 .3M363.8 130.8v2.8M363.8 133.6h12.8M364.8 128.1l.2 1M364.8 127.2v.9M364.8 125.1l.2 1M364.8 130.7h.2M364.8 130.2v.5M365 126.1v3M365 129.1l-.2 1.1"/>
<path d="M365 125.1v1M365 129.1v1.6M365 130.6l.1 .1M365 126.1l-.2 1.1M365.1 125.1v5.6M365.1 130.7h.9M366 125.1v5.6M366.1 125.2h3.7M366.1 130.6h3.7M366.1 125.1l-.1 5.6M366.7 133.6v16.8h-4.3M367 125.1v.1"/>
<path d="M368 125.1l-.2 .1M368 125.2h.4M368.3 125.1l.3 .1M369.4 125.1v.1M369.8 125.1v5.6l.3 .3M370.1 125.1v5.9M370.1 131h.2M370.3 130.9l1.1 .1zM370.4 128.9l.3 .2 .6-.2M371.2 126.3h-.7M371.4 131h.2M371.6 125.1v5.9"/>
<path d="M371.8 125.1v5.6zM371.8 130.7l.3 .3M371.8 130.7l-.2 .3M372.1 125.1v5.9M372.1 131h.7M372.8 125.1v5.9M373.1 125.1v5.6zM373.1 130.7l.2 .3M373.1 130.7l-.3 .3M373.3 125.1v5.9M373.3 131h1M374.3 125.1v5.9"/>
<path d="M374.6 125.1v5.6l-.3 .3M374.6 130.4h2.2M374.6 129.9h2M375.4 125.1l-.8 1.2M376.6 125.1v4.8M376.6 125.1h-13M376.6 129.9v3.7M376.6 129.9l.2 .2M376.8 124.8v5.3M376.8 123.5h.1M376.8 122.3h.1M376.8 122.2h.1"/>
<path d="M376.8 121.6h.1M376.8 121.7h.1M376.8 122.7h.1M376.8 122.1h.1M376.8 122.4h.1M376.8 122.5h.1M376.8 122.8h.1M376.8 122.9h.1M376.8 130.1v3.2l-.2 .3M376.8 124.8l-.2 .3M51.2 151.9l.2 4.8M51.4 157.2v.6l.8 .4"/>
<path d="M51.4 156.7v.5M52.2 157.2v1M61.1 156.9v1.1l-8.9 .2M66.4 156.8v1h-2.3v-.9M66.4 157.5v.1M66.4 156.8v1h.9v-1M67.3 157.5h-.1M67.8 156.8l.1 1h-.5l-.1-1M70 143.7l4-.1 .3 8.9M70.2 151.4l-19 .5M70.2 151.4l.1 4.8M70.3 156.2v.5l-18.9 .5"/>
<path d="M70.3 156.2l-18.9 .5M74.3 152.5l-4.1 .1M74.3 152.5v1.1l-4 .1M80.1 140.3l2.3 2.3h33.9M133.5 145.1h.8M134.3 140.6l-.9 5-.5 4.8M135.2 150.4h8.2M330.8 142.2h.1M330.9 140.3h.1M338.9 152.2l-.2 .3 1.7 4.7h3.8M343.2 154.3h.1M343.2 154.5l.1 1.2"/>
<path d="M343.2 154.2v.5l-.1-.2M343.4 151.3a13.5 13.5 0 0 1-7.8-20.7 13.5 13.5 0 0 1 22.2 0 13.5 13.5 0 0 1-7.9 20.7M343.4 150.8v1.4M344.2 152.2a3.5 3.5 0 0 0 0 5M344.2 151.9l1-.8-1 .7v.4M344.2 157.2h.1M345.3 151.1l-1.1 .9 1.2-.8M345.4 151.2h.1M345.5 151.2l-1.3 .8M345.9 143.2a.74 .74 0 0 0 .8 .8 .74 .74 0 0 0 .7-.7M346.3 143.2a.44 .44 0 0 0 .4 .4 .44 .44 0 0 0 .4-.4M346.4 151.2a3.6 3.6 0 0 0-2.7 1.6"/>
<path d="M347 151.2a3.7 3.7 0 0 1 2.3 1.2M347.1 143.2a.45 .45 0 0 0-.6-.4 .45 .45 0 0 0 0 .8 .45 .45 0 0 0 .6-.3M347.1 143.3h.3M347.1 143.2v.1M347.3 143.2a.68 .68 0 0 0-1-.6 .68 .68 0 0 0 0 1.2 .68 .68 0 0 0 1-.5M347.3 143.2l.1 .1M347.3 143.2h-.2M347.8 151.2l1.4 .8M347.9 151.2l1.3 .8M347.9 151.2h.1M348 151.1l1.1 .8M348.1 151.1l1.1 .8"/>
<path d="M348.2 151.1l1 .7zM349.1 151.7h.8M349.2 152.2a3.6 3.6 0 0 1 0 5M349.2 151.8v.4M349.2 157.2h.1M349.9 150.8v1.4M350.2 154.3h.1M350.2 154.7a3.5 3.5 0 0 1-2.9 3.4 3.5 3.5 0 0 1-3.9-2.2M350.2 154.2v.5M350.2 154.5v.2M354.4 152.2l.2 .3-1.6 4.7h-3.8M362.4 140.3h.1"/>
<path d="M362.6 142.2h.1"/>
<circle cx="333.2" cy="55.1" r="1.51"/>
<circle cx="333.2" cy="55.1" r="2.84"/>
<circle cx="333.2" cy="55.1" r="3.3"/>
<circle cx="346.7" cy="55.1" r="20"/>
<circle cx="360.2" cy="55.1" r="1.51"/>
<circle cx="360.2" cy="55.1" r="3.2"/>
<circle cx="360.2" cy="55.1" r="2.85"/>
<circle cx="65.6" cy="116.6" r="2"/>
<circle cx="65.6" cy="116.6" r="1.13"/>
<circle cx="79.4" cy="111.6" r="7.5"/>
<circle cx="79.4" cy="111.6" r=".25"/>
<circle cx="79.4" cy="111.6" r="7"/>
<circle cx="79.4" cy="111.6" r="1"/>
<circle cx="79.4" cy="111.6" r="7.8"/>
<circle cx="94.5" cy="107.9" r="1.74"/>
<circle cx="94.5" cy="107.8" r="1.54"/>
<circle cx="94.5" cy="107.8" r=".76"/>
<circle cx="60.2" cy="121.9" r=".28"/>
<circle cx="60.5" cy="122.5" r=".18"/>
<circle cx="60.8" cy="122.2" r=".14"/>
<circle cx="61.1" cy="122.7" r=".16"/>
<circle cx="61.4" cy="123.2" r=".27"/>
<circle cx="63.3" cy="127.7" r="2.14"/>
<circle cx="63.3" cy="127.7" r="3.3"/>
<circle cx="63.3" cy="127.7" r="1.9"/>
<circle cx="63.3" cy="127.7" r=".62"/>
<circle cx="63.3" cy="127.7" r="3"/>
<circle cx="67.2" cy="122.2" r=".61"/>
<circle cx="67.2" cy="122.2" r=".41"/>
<circle cx="69.1" cy="124.1" r=".63"/>
<circle cx="69.1" cy="124.1" r=".42"/>
<circle cx="74.4" cy="125.4" r="1.75"/>
<circle cx="74.4" cy="125.4" r=".76"/>
<circle cx="74.4" cy="125.4" r="2"/>
<circle cx="74.4" cy="125.4" r="1.56"/>
<circle cx="76" cy="138.3" r=".23"/>
<circle cx="76" cy="138.3" r=".16"/>
<circle cx="346.7" cy="138.2" r="12.8"/>
<circle cx="346.7" cy="138.2" r="10.6"/>
<circle cx="346.7" cy="138.2" r="12.9"/>
<circle cx="346.7" cy="138.2" r="2.89"/>
<circle cx="346.7" cy="138.2" r="3.4"/>
<circle cx="346.7" cy="138.2" r="10.5"/>
<circle cx="346.7" cy="138.2" r="7"/>
<circle cx="346.7" cy="138.2" r="13"/>
<circle cx="370.8" cy="126" r=".5"/>
<circle cx="370.8" cy="129.2" r=".52"/>
<circle cx="346.7" cy="154.7" r="3.1"/>
<circle cx="346.7" cy="143.2" r=".74"/>
</g>
<text font-size="16" x="229.5" y="287.2" transform="rotate(-30 229.5 287.2)">in Bearbeitung</text>
<text font-size="6.9" x="362.8" y="283.6">,1024821.A01</text>
<text font-size="4.8" x="339.2" y="237.6">1:2</text>
<g font-size="4.7">
<text x="45" y="9.2">1</text>
<text x="93.5" y="9.2">2</text>
<text x="142" y="9.2">3</text>
<text x="190.5" y="9.2">4</text>
<text x="239" y="9.2">5</text>
<text x="287.5" y="9.2">6</text>
<text x="336" y="9.2">7</text>
<text x="384.5" y="9.2">8</text>
<text x="132" y="24.1">349,6</text>
<text x="343.6" y="25.8">108,6</text>
<text x="17.8" y="34.8">A</text>
<text x="410.8" y="34.8">A</text>
<text x="58.2" y="62.1">Feineinstellung/</text>
<text x="58.2" y="66.7">Fine tuning</text>
<text x="18.2" y="80.9">B</text>
<text x="411.2" y="80.9">B</text>
<text x="37.1" y="99.3" transform="rotate(-90 37.1 99.3)">248,3</text>
<text x="250.2" y="100.6" transform="rotate(-90 250.2 100.6)">70,116</text>
<text x="260" y="102.5" transform="rotate(-90 260 102.5)">246,1</text>
<text x="17.6" y="127.1">C</text>
<text x="410.6" y="127.1">C</text>
<text x="234.2" y="133" transform="rotate(-90 234.2 133)">124,1</text>
<text x="159.5" y="142.7" transform="rotate(-90 159.5 142.7)">15,6</text>
<text x="42.8" y="165.3" transform="rotate(-45 42.8 165.3)">R2</text>
<text x="138.7" y="167.2">112,9</text>
<text x="195.1" y="167.2">105</text>
<text x="354.1" y="167.2">40</text>
<text x="17.8" y="173.3">D</text>
<text x="410.8" y="173.3">D</text>
<text x="78.4" y="178.4">128,2</text>
<text x="165" y="178.4">217,9</text>
<text x="344.1" y="176.6">80</text>
<text x="18.2" y="219.4">E</text>
<text x="411.2" y="219.4">E</text>
<text x="129.8" y="254.8">Angebotszeichnung, Abmessungen</text>
<text x="129.8" y="259.3">können im Auftragsfall abweichen.</text>
<text x="18.4" y="265.6">F</text>
<text x="129.8" y="268.4">Drawing for offer only, dimensions</text>
<text x="411.4" y="265.6">F</text>
<text x="129.8" y="272.9">may be subject to changes.</text>
<text x="45" y="291.2">1</text>
<text x="93.5" y="291.2">2</text>
<text x="142" y="291.2">3</text>
<text x="190.5" y="291.2">4</text>
<text x="239" y="291.2">5</text>
<text x="287.5" y="291.2">6</text>
<text x="336" y="291.2">7</text>
<text x="384.5" y="291.2">8</text>
</g>
<g font-size="4.5">
<text x="335.7" y="243.6">Burnishing tool single roller</text>
<text x="335.7" y="249.2">EG14-1-SK50-R02.00 X</text>
<text x="335.7" y="262">Glattwalz-Wz. Einrollig</text>
<text x="335.7" y="268.1">EG14-1-SK50-R02.00 X</text>
</g>
<text font-size="4.1" x="241.3" y="219.3">2 / 2</text>
<g font-size="4">
<text x="150.6" y="220.3">Nur zur Information,</text>
<text x="152" y="224.8">unterliegt n i c h t</text>
<text x="147.3" y="229.3">dem Änderungsdienst.</text>
<text x="151.1" y="236">For information only.</text>
<text x="145.1" y="240.5">Copy will not be updated.</text>
</g>
<g font-size="3.9">
<text x="154" y="45.6">Position für Durchmesser bis 340 mm/</text>
<text x="154" y="50.5">Position for diameters up to 340 mm</text>
<text x="154" y="61.8">Position für Durchmesser ab 250 mm/</text>
<text x="154" y="66.7">Position for diameters from 250 mm</text>
</g>
<g font-size="3.7">
<text x="266.6" y="254.4">ECOROLL AG</text>
<text x="263.7" y="258.2">Werkzeugtechnik</text>
<text x="266.8" y="262">D-29227 Celle</text>
</g>
<g font-size="3.4">
<text x="231.8" y="219.3">Blatt</text>
<text x="262.7" y="219.2">Werkstoff: -</text>
<text x="373.4" y="219.4">Datum</text>
<text x="395.5" y="219.4">Name</text>
<text x="262.3" y="225.1">Gewicht:</text>
<text x="287" y="225.1">17.862 kg</text>
<text x="334.7" y="225.3">Format A3</text>
<text x="352.5" y="225.6">Erstellt</text>
<text x="371.2" y="225.6">30.05.2022</text>
<text x="393.5" y="225.6">RG</text>
<text x="262.3" y="231.2">Halbzeug Nr.:</text>
<text x="336.4" y="230.8">Maßstab</text>
<text x="352.5" y="231.5">Bearbeitet</text>
<text x="262.6" y="237.3">Ähnlich:</text>
<text x="284.7" y="237.3">162365</text>
<text x="352.5" y="237.6">Geprüft</text>
<text x="298" y="243.7">Änderung</text>
<text x="321.7" y="243.7">Name</text>
</g>
<g font-size="3.3">
<text x="339" y="198.1">Wenn keine anderen Angaben:</text>
<text x="339" y="201.8">Allgemeintoleranzen nach DIN ISO 2768-mK</text>
<text x="339" y="205.5">Tolerierungsgrundsatz nach ISO 8015</text>
<text x="339" y="209.2">Übergangsradien R 0.4</text>
<text x="339" y="212.9">Kanten gebrochen 0.2x45°</text>
<text x="229.7" y="225.2">≥ 0,1 - 0,5</text>
<text x="248.7" y="225.2">±0,1</text>
<text x="229.6" y="231.1">≥ 0,5 - 6</text>
<text x="248.7" y="231.6">±0,1</text>
<text x="232.1" y="237.2">&gt; 6 - 30</text>
<text x="248.7" y="237.8">±0,2</text>
<text x="230.2" y="243.6">&gt; 30 - 120</text>
<text x="248.7" y="244">±0,3</text>
<text x="228.4" y="249.5">&gt; 120 - 400</text>
<text x="248.7" y="249.9">±0,5</text>
<text x="228.4" y="255.5">&gt; 400 - 1000</text>
<text x="248.7" y="256">±0,8</text>
<text x="227.5" y="261.2">&gt;1000 - 2000</text>
<text x="248.7" y="261.6">±1,2</text>
</g>
<text font-size="3" x="315.3" y="225.1">ISO-method</text>
<g font-size="2.8">
<text x="222.6" y="266.5">Weitergabe sowie Vervielfältigung dieses Dokuments,</text>
<text x="222.6" y="270.1">Verwertung und Mitteilung seines Inhalts sind ver-</text>
<text x="222.6" y="273.7">boten, soweit nicht ausdrücklich gestattet. Zuwider-</text>
<text x="222.6" y="277.3">handlungen verpflichten zu Schadenersatz.</text>
<text x="222.6" y="280.9">Alle Rechte für den Fall der Patent-, Gebrauchmuster-</text>
<text x="222.6" y="284.5">und Geschmacksmustereintragung vorbehalten.</text>
</g>
<g font-size="2.7">
<text x="225.2" y="254.9" transform="rotate(-90 225.2 254.9)">Allgemeintoleranzen</text>
<text x="259.8" y="255" transform="rotate(-90 259.8 255)">DIN ISO 2768-m</text>
<text x="15.7" y="290.8" transform="rotate(-90 15.7 290.8)">006</text>
<text x="417.8" y="290.7" transform="rotate(-90 417.8 290.7)">SW039305</text>
<text x="19" y="295">C:\ECOROLL_PDM\konstruktion\einrollige mech werkzeuge\g\glattwalz-wz einrollig\</text>
</g>
</svg>
